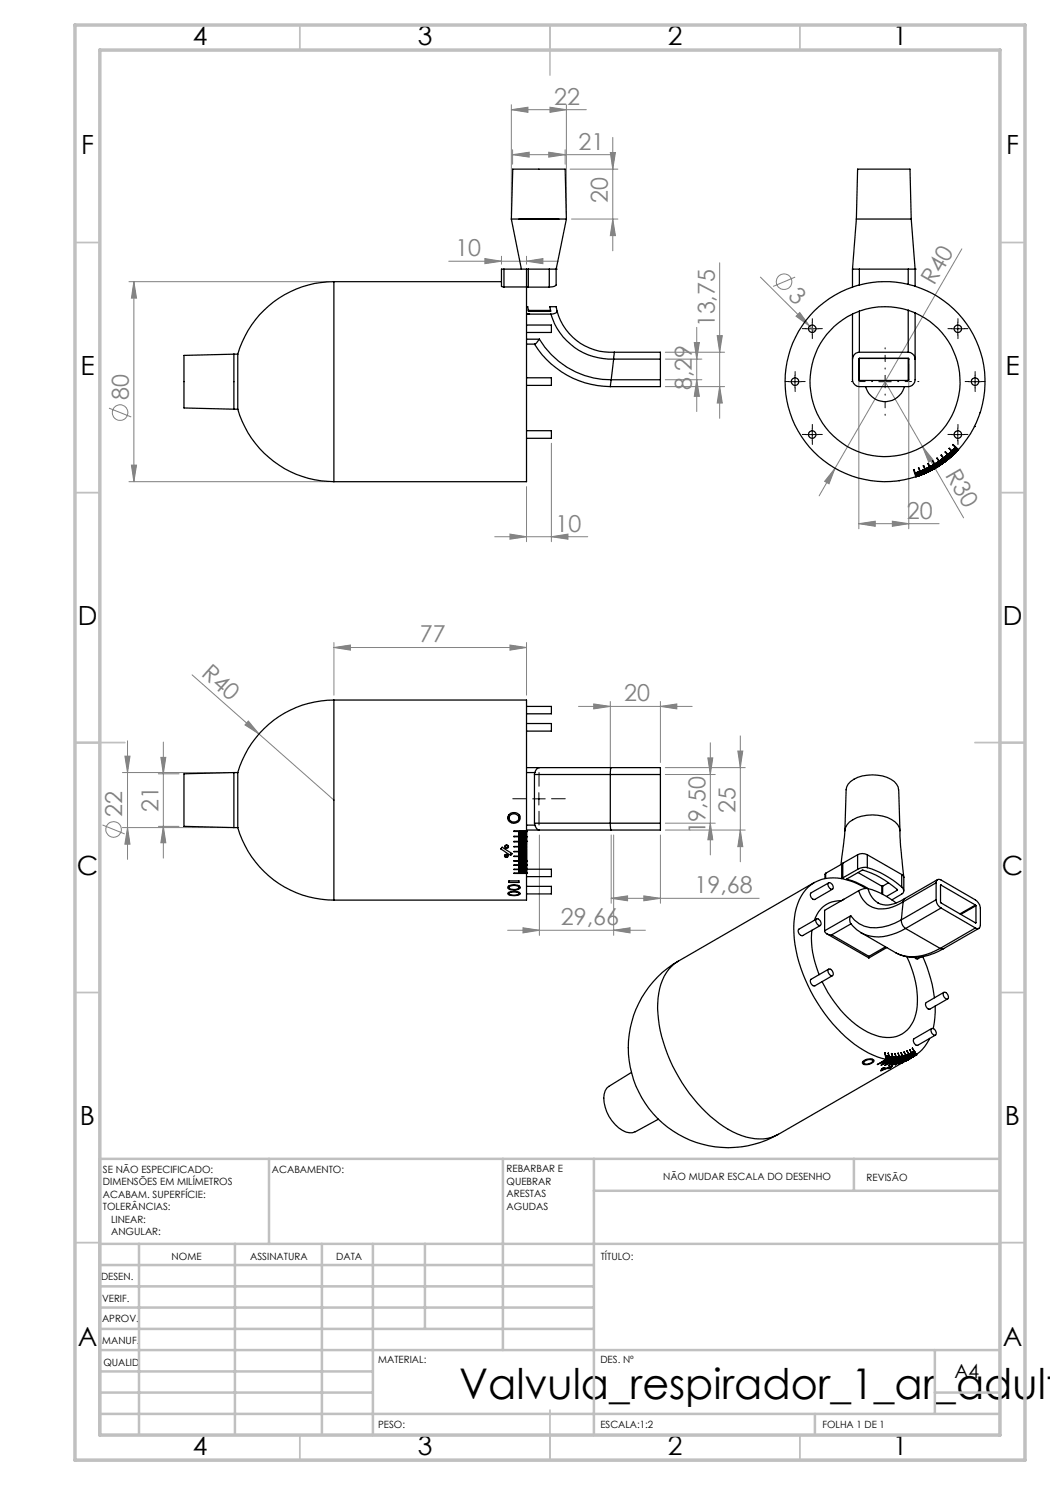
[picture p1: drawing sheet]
<svg xmlns="http://www.w3.org/2000/svg" width="210mm" height="297mm" viewBox="0 0 210 297" stroke-linecap="round" stroke-linejoin="round" font-family="sans-serif">
<g fill="none" stroke="#808080" stroke-width=".2">
<path d="M102.3 21.9l3.3-.5v1.1zM102.3 21v21.8M102.3 21.9h15M102.5 30.9l3.3-.5v1zM102.5 29.9v2.9M102.5 30.9h19.6M109.7 30.4l3.3 .5-3.3 .5zM110 21.4l3.3 .5-3.3 .6zM113 29.9v2.9M113.3 21v21.8M114 33.8h9.6M122.1 30.5h1l-.5 3.3z"/>
<path d="M122.6 27.5v22.7M25.8 56.3h40M26.8 56.3l.5 3.3h-1zM26.8 56.3v40M89.7 52.2h22M97 51.7l3.3 .5-3.3 .5zM100.3 51.3v1.5M105.3 52.2l3.3-.5v1zM105.3 51.3v1.5M114.3 43.8h9.3M122.6 43.8l.5 3.3h-1zM143.9 52.6v31.1"/>
<path d="M152.1 55.4l10.9 10.9M159 55.4l-4.4 1.9M192.4 49.8l-28.6 49.4M133.1 70.4h11.8M133.1 77.3h11.8M133.1 71.8h7.3M133.1 75.9h7.3M138.9 68.5h1l-.6 3.3zM139.3 75.9l.6 3.4h-1zM139.3 65.5v16.8M143.4 67.1h1.1l-.6 3.3zM143.9 77.3l.6 3.3h-1.1z"/>
<path d="M159.2 63.2l.7-.7 2 2.7zM171.8 72.8v33M177 76.3l15.7 27.3M181.8 72.8v33M21.8 81.6l4.4 1.8M25.8 96.3h40M26.3 93h1l-.5 3.3zM105.3 97.3v11M110.3 88.6v19.7M167 93.7l-1.2 3.1-.9-.5zM184.5 89.3l2.1 2.6-.9 .5zM99 107.3h18.5"/>
<path d="M102 106.8l3.3 .5-3.3 .5zM110.3 107.3l3.3-.5v1zM171.8 104.7l3.2-.5v1.1zM171.8 104.7h16M178.5 104.2l3.3 .5-3.3 .6zM38.4 135l28.4 25M66.8 129.5l3.3-.5v1zM66.8 128.5v10.5M66.8 129.5h38.5M102 129l3.3 .5-3.3 .5zM105.3 128.5v10.5M24.5 154.5h21.3"/>
<path d="M25 151.2h1l-.5 3.3zM25.5 148.2v23.7M31.7 154.8h4.1M32.2 151.5h1l-.5 3.3zM32.7 148.4v23.2M49.7 144.2l2.1 2.6-2.8-1.8zM115.7 141.3h22.7M118.7 140.8l3.4 .5-3.4 .5zM122.1 140.3v13.6M132.1 141.3l3.3-.5v1zM132.1 140.3v12.2M133.1 154.9h10"/>
<path d="M133.1 153.5h15.9M141.6 151.6h1l-.5 3.3zM142.1 148.6v22.4M147.6 150.2h1l-.5 3.3zM148.1 147.2v25.2M20.5 165l4.4 1.8M24.5 165.5h21.3M25.5 165.5l.5 3.3h-1zM31.7 165.3h4.1M32.7 165.3l.5 3.3h-1zM107.9 167v20.1M122.2 179.7l3.3-.5v1z"/>
<path d="M122.2 167v13.7M122.2 179.7h29.6M122.7 167v20.1M128.8 179.2l3.3 .5-3.3 .5zM132.1 167v13.7M133.1 164.6h10M133.1 166h15.9M142.1 164.6l.5 3.4h-1zM148.1 166l.5 3.3h-1zM101.5 186.1h27.6M104.6 185.6l3.3 .5-3.3 .5zM122.7 186.1l3.3-.5v1z"/>
<circle cx="156.8" cy="56.3" r="1.55"/>
<circle cx="24" cy="82.5" r="1.55"/>
<circle cx="22.7" cy="165.9" r="1.55"/>
</g>
<path d="M174.5 76.3h-4.2M177 73.8v-4.2M177 78.8v4.3M179.5 76.3h4.3" fill="none" stroke="#000" stroke-width=".2" stroke-dasharray="15.2 1.3 1.3 1.3" stroke-dashoffset="15"/>
<g fill="none" stroke="#000" stroke-width=".2" stroke-dasharray="15.2 1.3 1.3 1.3">
<path d="M157.8 76.3h-.8M159 75.1v-.8M159 77.6v.7M160.3 76.3h.7M161.2 65.7h-.7M162.5 64.5v-.8M162.5 67v.7M163.7 65.7h.8M190.3 65.7h-.7M191.6 64.5v-.8M191.6 67v.7M192.8 65.7h.8"/>
<path d="M193.8 76.3h-.8M195 75.1v-.8M195 77.6v.7M196.3 76.3h.7M161.2 86.9h-.7M162.5 85.6v-.7M162.5 88.1v.8M163.7 86.9h.8M190.3 86.9h-.7M191.6 85.6v-.7M191.6 88.1v.8M192.8 86.9h.8"/>
<path d="M105.3 159.8h-2.7M107.8 157.3v-2.8M110.3 159.8h2.8M107.8 162.3v2.7"/>
</g>
<g fill="none" stroke="#000" stroke-width=".2">
<path d="M157.8 76.3h2.5M159 75.1v2.5M161.2 65.8h2.5M162.5 64.5v2.5M175.8 76.3h2.5M177 75.1v2.5M190.3 65.8h2.5M191.6 64.5v2.5M193.7 76.3h2.6M195 75.1v2.5M161.2 86.9h2.5M162.5 85.7v2.5"/>
<path d="M190.3 86.9h2.5M191.6 85.7v2.5M106.5 159.8h2.5M107.8 158.5v2.5"/>
</g>
<g fill="none" stroke="#c0c0c0" stroke-width=".35">
<path d="M60 5v5M110 5v10M160 5v5M15 48.5h5M200 48.5h5M15 98.5h5M200 98.5h5M15 148.5h10M195 148.5h10M15 198.5h5M200 198.5h5M15 248.5h5"/>
<path d="M200 248.5h5M60 287v5M110 282v10M160 287v5"/>
</g>
<g fill="none" stroke="#c0c0c0" stroke-width=".5">
<path d="M53.8 231.8v17M100.6 231.8v38.2M118.8 231.8v55.2M118.8 238.2h81.2M170.8 231.8v6.4M200 231.8h-180v55.2M20 248.8h180M20 257.3h98.8M20 253h98.8M27.8 248.8v38.2M47 248.8v38.2M64.4 248.8v38.2"/>
<path d="M74.6 248.8v38.2M85 248.8v17M20 265.8h98.8M20 261.5h98.8M20 278.5h54.6M20 274.3h54.6M20 270h180M187 278.5h13M187 270v12.8M20 282.8h180M163 282.8v4.2"/>
</g>
<path d="M15 5h190v287h-190zM20 10h180v277h-180z" fill="none" stroke="#c0c0c0" stroke-width=".7"/>
<g fill="#808080">
<path d="M159.2 63.2l.7-.7 2 2.7z"/>
<path d="M49.7 144.2l2.1 2.6-2.8-1.8z"/>
<path d="M167 93.7l-1.2 3.1-.9-.5z"/>
<path d="M184.5 89.3l2.1 2.6-.9 .5z"/>
<path d="M102 129l3.3 .5-3.3 .5zM66.8 129.5l3.3-.5v1z"/>
<path d="M97 51.7l3.3 .5-3.3 .5zM105.3 52.2l3.3-.5v1zM102 106.8l3.3 .5-3.3 .5zM110.3 107.3l3.3-.5v1zM171.8 104.7l3.2-.5v1.1zM178.5 104.2l3.3 .5-3.3 .6zM118.7 140.8l3.4 .5-3.4 .5zM132.1 141.3l3.3-.5v1zM104.6 185.6l3.3 .5-3.3 .5zM122.7 186.1l3.3-.5v1zM122.2 179.7l3.3-.5v1zM128.8 179.2l3.3 .5-3.3 .5z"/>
<path d="M102.3 21.9l3.3-.5v1.1zM110 21.4l3.3 .5-3.3 .6z"/>
<path d="M102.5 30.9l3.3-.5v1zM109.7 30.4l3.3 .5-3.3 .5z"/>
<path d="M26.3 93h1l-.5 3.3zM26.8 56.3l.5 3.3h-1zM122.6 43.8l.5 3.3h-1zM122.1 30.5h1l-.5 3.3zM32.7 165.3l.5 3.3h-1zM32.2 151.5h1l-.5 3.3zM25.5 165.5l.5 3.3h-1zM25 151.2h1l-.5 3.3z"/>
<path d="M143.4 67.1h1.1l-.6 3.3zM143.9 77.3l.6 3.3h-1.1zM138.9 68.5h1l-.6 3.3zM139.3 75.9l.6 3.4h-1zM141.6 151.6h1l-.5 3.3zM142.1 164.6l.5 3.4h-1zM147.6 150.2h1l-.5 3.3zM148.1 166l.5 3.3h-1z"/>
</g>
<g fill="none" stroke="#000" stroke-width=".25">
<path d="M66.8 56.3a20 20 0 0 0-19.2 14.5M66.8 56.3v40M66.8 56.3h33.5M100.8 53.8h-.5v3.5l.5 .1M100.8 57.4h4.5M100.8 53.8h9.1M100.8 53.8v3.6M102.3 43.8l.3-10h10.4l.3 10M103.8 43.8h8M104.3 53.8l-2-10h11l-2.1 10M105.3 57.4v38.9h-38.5M105.3 53.8v3.6"/>
<path d="M105.3 57.4h.4M105.7 53.8v3.6M105.7 57.4h4.2M109.9 53.8h1.3M109.9 53.8v3.6M111.2 53.8h.1M111.2 53.8v3.2l-.3 .3-1 .1M170.5 53.8h.1M170.5 53.8l.8-10h10.9l.8 10M170.5 53.8h1.4M170.5 57.4a20 20 0 0 0-12.5 25.3 20 20 0 0 0 25.2 12.7M170.5 53.8v3.6"/>
<path d="M171.3 43.8l.2-10h10.5l.2 10M171.9 57l-1.4 .4M171.9 53.8h9.7M171.9 53.8v3.2M181.6 53.8h1.4M181.6 56.9a20.2 20.2 0 0 0-9.7 .1M181.6 56.9l1.4 .4M181.6 53.8v3.1M183 53.8h.1M183 57.3a20 20 0 0 1 8.7 32.6M183 53.8v3.5M46.8 70.8v11"/>
<path d="M46.8 70.8h.8M46.8 70.8l-10 .3v10.5l10 .2M47.6 70.8v11M105.3 75.6h5v1.5h-5M105.3 65h5v1.5h-5M105.3 61.3h.3l.1 1h.1M105.3 62.8h4.9M105.3 67.8h2.6M105.6 62.8h.3M105.6 62.8h.1M105.7 62.1h.1M105.8 62.3h4.2"/>
<path d="M105.8 62.1h4.2M105.8 62.1v.2M106.9 68.8a18 18 0 0 0 15.2 8.5M107.9 67.8a16.6 16.6 0 0 0 14.3 8.1M107.9 67.8l-.9 1h-1.7M110 62.1v.2M110.1 62.1h-.1M110.2 62.8a12.5 12.5 0 0 0 12.5 9M111.4 62.2l-.2-.9h-1.2l.1 .9-.1 .1M111.4 62.2l-.2 .4-1 .2M111.4 62.2a11.2 11.2 0 0 0 11.5 8.2M122.2 75.9l-.1 1.4"/>
<path d="M122.2 75.9h9.9M122.7 71.8h9.4M122.7 71.8l-.5 4.1M122.9 70.4l-.2 1.4M122.9 70.4h9.2v1.4M132.1 75.9v1.4h-10M132.1 71.8v4.1M170.5 71.8v4.1a1.42 1.42 0 0 0 1.4 1.4h9.7a1.37 1.37 0 0 0 1.4-1.4v-4.1M170.5 62.8v9M171.8 71.8v4.2l.1 .1M171.9 71.7l-.1 .1M171.9 70.4a1.37 1.37 0 0 0-1.4 1.4"/>
<path d="M171.9 62.2l-1.4 .6M171.9 62.2v8.2M171.9 71.7v4.4M171.9 70.4h9.7M171.9 71.7h9.7M171.9 76.1h9.7M173.1 77.3a4 4 0 0 0 3.9 3 4 4 0 0 0 3.9-3M181.6 71.7l.2 .1M181.6 70.4a1.43 1.43 0 0 1 1.4 1.4M181.6 62.1l1.4 .5M181.6 62.1a15.5 15.5 0 0 0-9.7 .1M181.6 62.1v8.3"/>
<path d="M181.6 71.7v4.4M181.8 71.8v4.2l-.2 .1M183 62.6v9.2M183 62.6a15 15 0 0 1 6 22.8 15 15 0 0 1-23.6 .4 15 15 0 0 1 5.1-23M46.8 81.8h.8M47.6 81.8a20.1 20.1 0 0 0 19.2 14.5M105.3 86.1h5v1.6h-5M179.8 96.1h.1M183.1 94.6l.2 .7M183.1 94.6h.1M183.2 94.6h.1M183.2 94.6l.2 .7"/>
<path d="M183.3 95.3h.1M183.3 95.3l-.1 .1M183.3 95.3l-.5-1.4h-.1l.5 1.5M183.4 94.5h.1M183.4 94.5l.2 .7M183.4 95.3h.1M183.4 94.5l.2-.1 .2 .7M183.4 94.5l.3 .7M183.5 95.2l-.1 .1M183.5 95.2h.1M183.5 95.2l-.3-.7 .4 .7M183.6 95.2h.1"/>
<path d="M183.6 94.4h.1M183.6 94.4l.3 .7M183.7 95.2h-.1M183.7 95.2h.1M183.8 94.4l.2 .7M183.8 95.1l-.1 .1M183.8 95.1h.1M183.8 94.3l.3 .7M183.8 95.1l-.3-.7 .2 .8M183.8 94.3h.1M183.8 94.3l-.1 .1 .2 .7M183.9 95.1h-.1"/>
<path d="M183.9 95.1h.1M183.9 94.3h.1M183.9 94.3l.3 .7M184 95.1h-.1M184.1 94.2h.1M184.1 95l-.1 .1M184.1 95h.1M184.1 94.2h.1l.3 .7M184.1 94.2l.3 .7M184.2 95h-.1M184.2 95h.1M184.2 94.2l.2 .7"/>
<path d="M184.3 94.2h.1M184.3 94.2l.3 .6M184.3 94.2l.2 .7M184.3 94.9h.1M184.3 94.9l-.1 .1M184.3 94.9l-.5-1.3 .4 1.4M184.4 94.1h.1M184.4 94.9h.1M184.4 94.1l.2 .7M184.4 94.1l.3 .7M184.5 94.1h.1M184.5 94.1l.3 .7"/>
<path d="M184.5 94.1h-.1M184.5 94.9h.1M184.5 94.9h-.1M184.5 94h.1M184.5 94l.3 .8M184.6 94.8h.1M184.6 94.8l-.1 .1M184.6 94l.3 .7M184.7 94.8h.1M184.7 94.8h-.1M184.7 94l.2 .7M184.7 94l.3 .7"/>
<path d="M184.7 94l.4 .6M184.7 94l.3 .6M184.8 94.8h.1M184.8 94.8h-.1M184.9 94.7l-.1 .1M184.9 93.9h.1M184.9 94.7h.1M184.9 93.9l.3 .6M184.9 93.9l.3 .7M185 94.6v.1M185 94.6h.1M185.1 93.8h.1"/>
<path d="M185.1 94.6h.1M185.1 93.8l.3 .7M185.1 94.6l-.3-.7 .3 .7M185.2 93.8h.1M185.2 93.8l.1-.1 .3 .7M185.2 93.8l.3 .6M185.2 94.6h-.1M185.2 94.5h.1M185.2 94.5v.1M185.2 93.7l.4 .7M185.3 94.5h.1M185.3 94.5l-.6-1.4-.1 .1 .7 1.3"/>
<path d="M185.4 93.7l.3 .6M185.4 93.7l.3 .7M185.4 94.5h.1M185.4 93.7l.4 .6M185.5 93.6h.1M185.5 93.6l.3 .7M185.5 93.6l-.1 .1M185.5 94.4l-.1 .1M185.5 93.6l.4 .7M185.6 94.4h-.1M185.6 94.4h.1M185.7 94.3h.1"/>
<path d="M185.7 94.3v.1M185.7 93.5h.1M185.7 93.5l.3 .7M185.7 93.5l.4 .7M185.8 93.5l.3 .6M185.8 93.4h.1M185.8 94.3h.1M185.8 93.4v.1M185.8 93.4l.4 .7M185.9 93.4h.1M185.9 94.3h-.1M185.9 93.4l.3 .7"/>
<path d="M185.9 93.4l.4 .6M185.9 94.2v.1M186 94.2h.1M186 94.2h-.1M186 94.2l-.4-.7 .3 .7M186.1 94.2h-.1M186.1 94.1v.1M186.1 94.1h.1M186.1 93.3l.4 .6M186.2 93.3h.1M186.2 93.3l.3 .6M186.2 93.2l.4 .7"/>
<path d="M186.2 94.1h.1M186.3 94h.1M186.3 94l-.1 .1M186.3 93.2l.3 .7M186.3 93.2l.4 .6M186.3 93.2h.1M186.3 93.2l-.2 .1M186.4 94h-.1M186.4 93.1l.4 .7M186.4 94l-.7-1.3h-.1l.7 1.3M186.4 94h.1M186.4 94l-.3-.7 .3 .7"/>
<path d="M186.5 93.1h.1M186.5 93.9l-.1 .1M186.5 93.1l.4 .6M186.5 93.1l.3 .6M186.5 93.9h.1M186.6 93h.1M186.6 93l.3 .7M186.6 93l.4 .7M186.6 93.9h.1M186.7 93h.1M186.7 93.8l-.1 .1M186.7 93.8h.1"/>
<path d="M186.7 93l.4 .6M186.7 93l.3 .7M186.8 92.9h.1M186.8 93.8h-.1M186.8 92.9l.3 .7M186.8 93.8h.1M186.8 93.7v.1M186.8 93.7h.1M186.9 92.9l.3 .7M186.9 93.7h.1M187 93.7h.1M187 93.7h-.1"/>
<path d="M187 92.8h.1M187 92.8l.4 .6M187.1 92.7h.1M187.1 93.6h.1M187.1 93.6l-.1 .1M187.1 92.7l.4 .7M187.1 92.7l.4 .6M187.2 92.7h.1M187.2 92.7l.4 .6M187.2 92.7h-.1M187.2 92.6l.4 .7M187.3 93.5l-.1 .1"/>
<path d="M187.3 93.5h.1M187.3 92.6l.4 .6M187.3 92.6h-.1M187.4 93.4h.1M187.4 93.4l-.1 .1M187.4 92.6l.3 .6M187.4 93.4l-.8-1.2h-.1l.8 1.3M187.4 92.5l.4 .7M187.5 93.4h.1M187.4 92.5l.5 .6M187.4 92.5l-.1 .1M187.5 92.5l.4 .6"/>
<path d="M187.5 93.3v.1M187.6 92.4h.1M187.6 92.4l.4 .6M187.6 92.4l.4 .7M187.6 93.3h-.1M187.6 93.3h.1M187.7 92.4h.1M187.7 93.2h.1M187.7 93.2l-.1 .1M187.7 92.4l.4 .6M187.8 93.2h-.1M187.9 93.1l-.1 .1"/>
<path d="M187.9 93.1h.1M187.9 92.2l.4 .6M187.9 92.2h.1M188 92.1h.1M188 93.1h-.1M188 92.1l.5 .6M188 92.1l.4 .7M188 93v.1M188.1 93h-.1M188.1 93h.1M188.1 92h.1M188.1 92l.5 .6"/>
<path d="M188.2 92.9h.1M188.2 92.9l-.1 .1M188.2 92.9l-.5-.6 .4 .7M188.2 92h.1M188.2 92l.5 .6M188.3 92.8h.1M188.3 92.8l-.1 .1M188.3 92.8l-.9-1.2 .8 1.3M188.4 91.9h.1M188.4 91.9l.4 .5M188.4 91.9l.4 .6M188.4 92.8h-.1"/>
<path d="M188.5 92.7l-.1 .1M188.5 91.8l.4 .6M188.5 91.8h.1M188.5 92.7h.1M188.5 92.7l-.4-.6 .4 .6M188.6 91.7h.1M188.6 92.6l-.1 .1M188.6 92.6h.1M188.6 91.7l.4 .7M188.6 91.7l.4 .6M188.7 92.6h-.1M188.7 92.6h.1"/>
<path d="M188.7 92.5v.1M188.8 92.5h-.1M188.8 91.6l.5 .5M188.8 92.5l-.5-.6 .4 .6M188.8 92.5h.1M188.8 92.4h.1M188.8 92.4v.1M188.9 91.5l.4 .6M188.9 91.4h.1M188.9 91.4l.5 .6M188.9 92.4h.1M189 92.4h-.1"/>
<path d="M189 92.3v.1M189 91.4l.5 .6zM189.1 92.3h-.1M189.1 92.2h.1M189.1 92.2v.1M189.1 91.3h.1M189.1 91.3l.4 .6M189.1 92.2l-.5-.5 .5 .6M189.1 91.3l.5 .6M189.2 91.3h.1M189.2 91.3l.5 .5M189.2 91.3l.4 .6"/>
<path d="M189.2 91.2h.1M189.2 92.2h-.1M189.2 91.2l.5 .6M189.2 92.2l-.9-1.2 .8 1.2M189.3 92.1l-.1 .1M189.3 91.2l.5 .6M189.3 92.1h.1M189.3 91.1h.1M189.3 91.1l.5 .6M189.4 91.1l.5 .5M189.4 91h.1M189.4 92l-.1 .1"/>
<path d="M189.4 91l.5 .6M189.4 91l-.1 .2 .5 .5M189.4 92h.1M189.5 92h-.1M189.5 92h.1M189.5 91h.1M189.5 91l.4 .6M189.5 91.9h.1M189.6 90.9h.1M189.6 91.9h.1M189.6 90.9l.5 .5M189.7 91.8l-.1 .1"/>
<path d="M189.7 90.8h.1M189.7 90.8l.5 .6M189.7 91.8h.1M189.8 91.8h-.1M189.8 90.7l.5 .6M189.8 90.7v.1M189.8 90.8l.5 .5M189.8 91.7v.1M189.8 91.7h.1M189.8 90.7h.1M189.9 91.6l-.1 .1M189.9 90.7l.5 .5"/>
<path d="M189.9 90.6h.1M189.9 91.6h.1M189.9 90.6l.5 .6M190 91.5l-.1 .1M190.1 91.5h-.1M190.1 91.5l-1-1.2 .9 1.2M190.1 91.4v.1M190.1 91.4h.1M190.1 90.4l.6 .5M190.1 90.4h.1M190.1 90.4l.5 .6M190.2 90.3l.5 .6"/>
<path d="M190.2 90.3h.1M190.2 91.4h.1M190.3 91.3l-.1 .1M190.3 90.3h.1M190.3 91.3h.1M190.3 90.3l.5 .5M190.4 91.2l-.1 .1M190.4 91.2h.1M190.4 90.1h.1M190.4 90.1l.6 .6M190.5 91.1l-.1 .1M190.5 90.1l.5 .5"/>
<path d="M190.5 90.1h.1M190.5 91.1h.1M190.5 91.1l-.5-.6 .5 .6M190.5 90l.6 .6M190.6 90h.1M190.6 91l-.1 .1M190.6 90l.5 .5M190.6 91h.1M190.6 91l-.5-.6 .5 .6M190.6 89.9h.1M190.6 89.9l.6 .5M190.7 90.9l-.1 .1"/>
<path d="M190.7 89.9l.5 .5M190.7 89.8h.1M190.7 90.9h.1M190.7 89.8l.5 .6M190.7 89.8l.6 .5M190.8 89.8h.1M190.8 90.8l-.1 .1M190.8 89.8l.5 .5M190.8 90.8h.1M190.8 89.7l.5 .6M190.9 89.7h.1M190.9 90.8h-.1"/>
<path d="M190.9 89.7l.5 .5M190.9 89.7l-.5 .5M190.9 89.6h.1M190.9 90.7h.1M190.9 90.7v.1M190.9 90.7l-1.1-1 1.1 1.1M190.9 89.6l.6 .5M191 90.7h-.1M191 90.6v.1M191 90.6h.1M191 89.5h.1M191 89.5l.6 .5"/>
<path d="M191.1 90.6h-.1M191.1 89.5l.5 .5M191.1 90.5v.1M191.1 90.5h.1M191.2 90.4l-.1 .1M191.2 90.4h.1M191.3 90.3l-.1 .1M191.3 90.3h.1M191.4 90.2l-.1 .1M191.4 90.2h.1M191.5 90.1l-.1 .1M191.5 90.1h.1"/>
<path d="M191.5 90.1l-.5-.5 .5 .5M191.6 90l-.1 .1M191.6 90h.1M191.7 89.9l-.1 .1M191.7 89.9l-1.2-.9 1.1 1M194.9 85.3h.1M196 82.5h.1M46.8 154.5v11M46.8 154.5h.8M46.8 154.5l-10 .3v10.5l10 .2M47.6 154.5v11M66.8 140a20 20 0 0 0-19.2 14.5"/>
<path d="M66.8 140h38.5v26.2M66.8 140v40M105.3 144.7h5v1.5h-5M105.3 141.3h5v1.5h-5M105.3 154.5h1.7M105.3 153.5h2.6M106.9 154.9h15.2M106.9 154.9v9.7M107 154.5l-.1 .4M107.9 153.5l-.6 .4-.3 .6M107.9 153.5h14.3M122.1 154.9h10"/>
<path d="M122.1 154.9v9.7M122.2 153.5l-.1 1.4M122.2 153.5h9.9v1.4M132.1 154.9v9.7M179.7 157.9a2.95 2.95 0 0 0-2.3-2.4 8.1 8.1 0 0 0-7.3 .8l-.5 .5-.4 1.1-.3 8.7-.7 6.3M179.7 157.9l.3 8.2M46.8 165.5h.8M47.6 165.5a20 20 0 0 0 19.2 14.5M100.4 169.4l2 1.3-.3 .4-.6-.4-1.3-.9zM101 171v.2M101.1 169.1v.2M101.5 178.7a2.13 2.13 0 0 1 2.5 0 2.1 2.1 0 0 1-2.4 .1z"/>
<path d="M101.5 171v.2M101.6 169.1v.2M101.6 177.3a1.76 1.76 0 0 1 2.4 .2 1.81 1.81 0 0 1-2.4 .1zM101.6 163.2l.2 .2M101.8 176.2h2v.3h-2zM101.8 163a1.2 1.2 0 0 1 1.5-.4 1.2 1.2 0 0 1 .6 1.5 1.23 1.23 0 0 1-1.5 .5 1.23 1.23 0 0 1-.8-1.3zM101.8 162.9v.7M101.8 177.2v.3M101.8 178.5v.2M101.8 177.4a1.39 1.39 0 0 1 2 .1 1.44 1.44 0 0 1-2 0zM102 178.5l.7-.1a.94 .94 0 0 1 1.1 .4 1.88 1.88 0 0 1-2-.1zM102 163.1a1 1 0 0 1 1.1-.3 1 1 0 0 1 .7 1 .99 .99 0 0 1-1.2 .6 .99 .99 0 0 1-.8-1.1z"/>
<path d="M102.1 170.6v.5M103.8 166.3l1.5 .1h-1.5h1.5M103.8 166.8h.1M103.8 167h.1M103.8 167.1h1.5M103.8 167.2h.1M103.8 167.4h1.5l-1.5 .1h1.5M103.8 167.9v.1M103.8 168l1.5 .1M103.8 168.1v.1M103.8 168.4l1.5 .1M103.8 168.5h.1"/>
<path d="M103.8 168.6h.1M103.8 168.8h1.5M103.8 169.1v.1M103.8 169.2l1.5 .1-2.5 .1h2.5M103.8 169.6h.1M103.8 169.7h.1M103.8 170v.1M103.8 170.2l1.5 .1-2.5 .1h2.5M103.8 170.4h.1M103.8 170.6v.1M103.8 170.8h1.5M103.8 171h.1"/>
<path d="M103.8 171.2h1.5h-2.5l2.5 .1-1.5 .1M103.8 171.4h1.5l-1.5 .1 1.5 .1M103.8 171.6h.1M103.8 171.8v.1M103.8 172.1h.1M103.8 172.3v.1M103.8 172.5h1.5h-1.5l1.5 .1-1.5 .1M103.8 172.7l1.5 .1M103.8 172.8h.1M103.8 173h.1M103.8 173.2h1.5l-1.5 .1h1.5M103.8 173.4l1.5 .1h-1.5"/>
<path d="M103.8 173.6h1.5M103.8 173.6v.1M103.8 174l1.5 .1h-1.5M103.8 174.2h1.5M103.8 174.2v.1M103.8 174.4h1.5l-1.5 .1M103.8 174.5l1.5 .1M103.8 174.6h.1M103.8 173.8h1.5M103.8 162.9v.7M103.8 172.2l1.5 .1M103.8 177.2v.3"/>
<path d="M103.8 178.5v.2M103.8 166.8h1.5M103.8 166.9h1.5M103.8 167h1.5M103.8 167.2h1.5M103.8 167.9h1.5M103.8 168h1.5M103.8 168.1h1.5M103.8 168.5h1.5M103.8 168.6h1.5M103.8 168.7h1.5M103.8 169.1h1.5"/>
<path d="M103.8 169.2h1.5M103.8 169.6h1.5M103.8 169.7h1.5M103.8 170h1.5M103.8 170.2h1.5M103.8 170.4h1.5M103.8 170.6h1.5M103.8 171h1.5M103.8 171.1h1.5M103.8 171.4h1.5M103.8 171.6h1.5M103.8 171.8h1.5"/>
<path d="M103.8 172.3h1.5M103.8 172.4h1.5M103.8 172.7h1.5M103.8 172.8h1.5M103.8 172.9h1.5M103.8 173.1h1.5M103.8 173.4h1.5M103.8 173.5h1.5M103.8 173.7h1.5M103.8 174h1.5M103.8 174.1h1.5M103.8 174.3h1.5"/>
<path d="M103.8 174.5h1.5M104 163.2l-.2 .2M105.3 166.2h-2.5v.1h2.5M105.3 166.5h-1.5h1.5l-1.5 .1h1.5l-1.5 .2h1.5M105.3 166.9h-1.5M105.3 167.2h-2.5v.2h2.5M105.3 167.6h-1.5h1.5h-1.5l1.5 .1-1.5 .1h1.5M105.3 167.8l-1.5 .1M105.3 168.2l-1.5 .1M105.3 168.3h-2.5v.1h2.5M105.3 168.6l-1.5 .1M105.3 168.9h-1.5h1.5l-1.5 .1h1.5"/>
<path d="M105.3 169l-1.5 .1M105.3 169.5h-1.5l1.5 .1M105.3 169.7l-1.5 .1h1.5l-1.5 .1h1.5l-1.5 .1h1.5M105.3 170.1l-1.5 .1M105.3 170.4l-1.5 .1h1.5M105.3 170.6h-1.5h1.5M105.3 170.7l-1.5 .1M105.3 170.9h-1.5l1.5 .1M105.3 171l-1.5 .1M105.3 171.6l-1.5 .1h1.5l-1.5 .1h1.5M105.3 171.9h-1.5h1.5l-1.5 .1 1.5 .1h-1.5M105.3 172.2h-2.5h2.5"/>
<path d="M105.3 172.4h-1.5M105.3 172.8l-1.5 .1M105.3 173h-2.5l2.5 .1h-1.5M105.3 173.4h-1.5M105.3 173.7h-1.5M105.3 173.9l-2.5-.1h7.5v1.5h-5M105.3 174h-1.5M105.3 174.3h-1.5M105.3 174.6h-2.5l2.5 .1M105.3 174.6h.1M105.3 174.5h.1M105.3 174.3v.1"/>
<path d="M105.3 174.1v.1M105.3 174h.1M105.3 173.7v.1M105.3 173.5v.1M105.3 173.4h.1M105.3 173.3v.1M105.3 173.1v.1M105.3 173h.1M105.3 172.9v.1M105.3 172.7h.1M105.3 172.4v.1M105.3 172.3h.1"/>
<path d="M105.3 172.2h.1M105.3 171.4h.1M105.3 171.1v.1M105.3 170.8v.1M105.3 170.8h.1M105.3 170.7h.1M105.3 170.5v.1M105.3 170.2h.1M105.3 169.6v.1M105.3 169.4v.1M105.3 169.2h.1M105.3 169.1h.1"/>
<path d="M105.3 169h.1M105.3 168.8v.1M105.3 168.7v.1M105.3 168.5v.1M105.3 168.3h.1M105.3 168.1h.1M105.3 168h.1M105.3 167.9h.1M105.3 167.8h.1M105.3 167.5v.1M105.3 167.4h.1M105.3 167.1v.1"/>
<path d="M105.3 167v.1M105.3 166.9v.1M105.3 166.8v.1M105.3 166.4v.1M105.3 166.3h.1M105.3 174.7v5.3h-38.5M105.3 177.3h5v1.5h-5M105.3 166.2v.2M105.3 166.5v.3M105.3 166.9v.2M105.3 167.2v.3M105.3 167.6v.2"/>
<path d="M105.3 167.8v.3M105.3 168.1v.4M105.3 168.6v.2M105.3 168.9v.1M105.3 169v.4M105.3 169.5v.1M105.3 169.7v.8M105.3 170.6v.1M105.3 170.7v.1M105.3 170.9v1.4M105.3 172.3v1M105.3 173.4v1.3"/>
<path d="M105.3 166h2.6M105.3 165h1.7M106.9 164.6h15.2M106.9 164.6l.1 .4M107 165l.1 .3a.92 .92 0 0 0 .8 .7M107.9 166h14.3M122.1 164.6l.1 1.4M122.1 164.6h10M132.1 164.6v1.4h-9.9M162.9 176.5l-27.2 15.7M165.1 174.7l-.1 .2v.8M165.1 174.7v1"/>
<path d="M165.7 176.6a.78 .78 0 0 1 .8 .4 .78 .78 0 0 1 0 .9 .96 .96 0 0 1-.8-1.3zM165.8 176.6l-3.6 2a.86 .86 0 0 0 .8 1.3l3.5-2.1M168.3 175.7a7.5 7.5 0 0 0-9.1 5.9 23.4 23.4 0 0 0 2.4 15.5 29.7 29.7 0 0 0 12 13.5l1.9 .8 1.7 .5M168.3 175.7a14.7 14.7 0 0 1 4.9 2M168.3 172.8v2.9M168.3 172.8l-3.2 1.9M168.6 175.6l-.3 .1M168.6 172.6v3M168.6 172.6l-.3 .2M168.7 179.9l-.2 .1M169 166.2a2.74 2.74 0 0 1 1.6-2.3 8.2 8.2 0 0 1 8.4 .5 2.83 2.83 0 0 1 1 2.9l.8 8.1M169.4 175.8l3-1.7a15.2 15.2 0 0 1 7.1 3.8"/>
<path d="M169.4 175.8v.1M169.4 175.9l1.8 .5 2.4 1.3M171.5 171a2.03 2.03 0 0 1 2 0M171.5 171v2.9M171.5 173.9l-2.9 1.7M171.5 171l-2.9 1.6M171.6 174.5l4.8 2.7M171.7 178.1a4.8 4.8 0 0 0 6.7 3.3l2.2-1M171.7 178.1l-3 1.8M173.5 173.5a2.64 2.64 0 0 0-2 .4M173.5 173.5a18.6 18.6 0 0 1 6.8 3.9M173.5 171v2.5"/>
<path d="M173.5 171l6.8 3.9M173.6 177.7a3.9 3.9 0 0 0 5.8 2.8l1.5-.8M173.6 177.7h-.8l-1.1 .4M173.6 177.7l2.5 .9 3.1 2M176.4 177.2h.1M176.4 177.2v1.5M176.5 177.2v1.7M177.7 176.6l-1.2 .6M179.5 177.9v.1M179.5 178l-2.2 1.3M180.3 177.4a.82 .82 0 0 1 0 1.4l-1.9 1.2M180.3 174.9l.5 .6"/>
<path d="M180.3 174.9v2.5M180.8 175.5v2.7M181 179.7l-.3 .2-.1 .5M187.2 179.9a2.01 2.01 0 0 0 1 1.7M187.2 176.6l.1-.4a.56 .56 0 0 1 .9-.2l6.9 4a2.3 2.3 0 0 1 1 1.6l-.1 3.8a.56 .56 0 0 1-.9 .2M187.2 176.6v3.3M187.2 179.9l-6.9 4.1M187.2 176.6l-6.6 3.8M187.5 175.9l-6.5 3.8M188.1 177.1v3.4l7 4.1M188.2 177l-.1 .1M188.2 177l6.9 4"/>
<path d="M135.7 192.2a20 20 0 0 0-7.3 27.4 20 20 0 0 0 27.3 7.3M135.7 192.2a8.9 8.9 0 0 0-4.1 7.4 27.7 27.7 0 0 0 4.8 17 27.1 27.1 0 0 0 11.1 10.2 9.2 9.2 0 0 0 8.2 .1M162.4 186.1a18.1 18.1 0 0 0 1.4 8.8M163.2 183.9a.78 .78 0 0 1 .9 .3 .78 .78 0 0 1-.1 .9 .96 .96 0 0 1-.8-1.2zM163.3 183.8l-3.5 2a.84 .84 0 0 0 .7 1.3l3.6-2M164.9 186.2a1.2 1.2 0 0 0 1.4 .8M165.3 186.8l8.5 4.8M165.7 193.9a.78 .78 0 0 1 .8 .3 .78 .78 0 0 1 0 1 .96 .96 0 0 1-.8-1.3zM165.8 193.8l-3.6 2.1a.88 .88 0 0 0 .8 1.3l3.5-2.1M166.3 187l7.5 4.3M168.3 180.1a5.4 5.4 0 0 0-5.4 3.9M168.3 180.1l-3.4 2v4.1"/>
<path d="M168.5 180h.1M168.5 180l-.2 .1M170.1 183.2l-.1 .2a1.66 1.66 0 0 0 .2 1.4M170.1 183.2a5.9 5.9 0 0 0 6.4 2.2l1.3-.3 2.5-1.1M170.1 183.2l-5.2 3M170.2 184.7l1.1 1.2 .9 .6M170.2 184.8l.1 .1M170.2 184.8l-3.9 2.2M172.2 186.5h.1M172.2 186.5l6.9 4a8 8 0 0 0 7.1 .1l1.8-.9M173.8 191.3v.3M177.1 189.4l-3.3 1.9"/>
<path d="M177.4 189.5l-3.6 2.1M180.3 184a2.02 2.02 0 0 0 .8 1.7M180.6 180.4l-.3 3.6M181.1 185.7a9.2 9.2 0 0 1-8.3 1.1l-.6-.3M181.1 185.7l6.9 4M181.4 191.3a17.3 17.3 0 0 1 1.6 12.2 5.7 5.7 0 0 1-8 3.5 18.5 18.5 0 0 1-8.8-7.6l-1.8-3.1M184.3 191.4l-.8 .4-.6-.3M184.5 191.3a29.4 29.4 0 0 1 2.4 8.3M188 189.7h.7M188.2 181.6l6.9 4M188.2 181.6l-7.1 4.1M188.7 198.5a.81 .81 0 0 1 .8 .4 .81 .81 0 0 1 0 .9 .96 .96 0 0 1-.8-1.3z"/>
<path d="M188.7 189.7a9.9 9.9 0 0 1-9.1 1.1M188.8 198.5l-3.6 2a.88 .88 0 0 0 .8 1.3l3.5-2M195.1 181l.1 .1M195.1 185.6l-7.1 4.1M195.1 181l-3.1 1.8M195.2 184.5l-.1 .1M195.2 181.1v3.4M195.2 181.1l-3 1.8M195.8 185.7l-7.1 4M126.3 214.5l-4.5 2.8a3.6 3.6 0 0 0-.8 4.1 7.7 7.7 0 0 0 4.2 5l1.3 .2 5.2-2.8M172.6 212.3l.2 .3M172.7 212.2a1.43 1.43 0 0 1 2.1 0 1.85 1.85 0 0 1-2.2 .6l-.1-.4z"/>
<path d="M172.8 212.3l.2-.1a1.35 1.35 0 0 1 1.6-.1 1.29 1.29 0 0 1-1.8 .5zM174.4 211.8l.2 .3M175.5 212.9h.1M176.1 214.1l2.4-1-.8 .5-1.5 .6zM176.3 212.5h.1M176.3 213h.1M176.3 213.8l.7-.2-.5 .3zM176.4 212.5h.1M176.4 213.7v.1M176.4 213.7l.5-.1zM176.5 212.5h.1M176.6 212.5h.1"/>
<path d="M176.7 212.5v.1M176.8 212.6h.1M176.9 212.6h.1M176.9 213.5v.1M177 213v.1M177.1 212.6h.1M177.2 211.2h.1M177.2 211.2l.1 .7M177.2 211.2l.2 .7M177.2 211.9l-1.7 1M177.2 212.7h.1M177.2 211.9l-.3-1.4 .4 1.4"/>
<path d="M177.2 211.2h.2M177.2 212.6l.1 .1M177.3 211.2l.1 .7M177.3 211.2h.1M177.3 211.9h.1M177.3 211.3l.2 .6M177.3 211.2l.2 .7M177.3 211.9l-1.8 1M177.3 212.7h.1M177.3 211.9l-1 .6M177.4 211.2h.1M177.4 211.2l.1 .7"/>
<path d="M177.4 211.9h.1M177.4 212.7h.1M177.4 211.9l-1.1 .6M177.4 211.2l.2 .7M177.4 211.3h.1M177.4 211.9l-1 .6M177.4 211.3l.3 .6M177.4 211.3l.2 .6M177.5 211.9l-1 .6M177.5 212.7h.1M177.5 211.3h.1M177.5 211.3l.2 .6"/>
<path d="M177.6 211.3l.1 .6M177.6 211.3h.1M177.6 211.9h.1M177.6 213.7l.7-.3zM177.6 211.3l.2 .7M177.6 212.7h.1M177.6 211.9l-1.1 .6M177.6 211.3h.2M177.7 211.3h.1M177.7 210.6l.3 1.4M177.7 210.6l.4 1.4M177.7 211.3l.1 .7"/>
<path d="M177.7 211.9h.1M177.7 211.9l-1.1 .6M177.7 210.6l-.1 .1M177.7 212.7h.1M177.7 213.6v.1M177.7 211.3l.2 .7M177.7 211.9l-1.1 .7h.1M177.7 213.1h.1M177.8 211.3h.1M177.8 213.6l.4-.1zM177.8 212l-1.1 .6M177.8 211.3l.2 .7"/>
<path d="M177.8 212h.1M177.8 212.7h.1M177.9 212l-1.1 .6M177.9 212.7h.1M177.9 211.3h.1M177.9 212h.1M177.9 211.3l.2 .7M178 211.3h.1M178 212.7h.1M178 211.3l.2 .7M178 212l-1.1 .6M178 212h.1"/>
<path d="M178 212l-1.7 1M178 211.3l.3 .7M178.1 211.3h.1M178.1 212h.1M178.1 212.7h.1M178.1 211.3l.2 .7M178.1 212l-1.8 1M178.1 212l-1 .6M178.1 211.3l.2 .8M178.1 211.3v.1M178.2 211.3h.1M178.2 212.7h.1"/>
<path d="M178.2 213.4v.1M178.2 211.3l.2 .8M178.2 212h.1M178.2 211.3h-.3l.2 .7M178.2 212l-1.1 .6M178.2 211.4h.1M178.2 211.4l.2 .7M178.2 211.3v.1M178.3 212h.1M178.3 212l-1.1 .6M178.3 211.4h.1M178.3 212.7h.1"/>
<path d="M178.3 211.4l.2 .7M178.3 212l-1.1 .7M178.3 212.1h.1M178.3 212.1l-1 .6M178.4 211.4h.1M178.4 212.7h.1M178.4 210.7l.3 1.4M178.4 210.7l.4 1.4M178.4 211.4l.2 .7M178.4 210.7h-.1M178.4 211.4l.3 .7M178.4 212.1h.1"/>
<path d="M178.4 212.1l-1.1 .6M178.4 213h.1M178.5 211.4h.1M178.5 211.4l.2 .7M178.5 212.1h.1M178.5 212.7h.1M178.5 211.4h-.2l.2 .7M178.5 212.1l-1.1 .6M178.6 212.1h.1M178.6 211.4h.2M178.6 211.4l.2 .7M178.6 212.1l-1.1 .6"/>
<path d="M178.6 211.4h.1M178.6 212.7h.1M178.6 211.4l.3 .7M178.7 212.1l-1.1 .6M178.7 211.4h-.1M178.7 212.7h.1M178.7 211.4h.1M178.7 212.1h.1M178.7 212.1l-1.7 1M178.7 211.4l.3 .7M178.7 212.1l-1 .6M178.8 212.7h-.1"/>
<path d="M178.8 211.4h.1M178.8 212.1h.1M178.8 212.7h.1M178.8 211.4l.2 .7M178.8 212.1l-1.8 1M178.9 211.4h.1M178.9 212.1h.1M178.9 211.4l.2 .7M178.9 212.7h.1M178.9 212.1l-1.1 .6M178.9 211.4h.2M178.9 211.4l.3 .7"/>
<path d="M179 212.1l-1.1 .6M179 212.7h.1M179 212.1l-1.2 .6M179 211.4l.3 .7M179 211.4h.1M179 210.7l.5 1.4M179 210.7h.1M179 212.1h.1M179.1 212.6v.1M179.1 211.4h.1M179.1 211.4l.3 .7M179.1 212.1l-1.1 .6"/>
<path d="M179.1 212.9h.1M179.2 211.4h.1M179.2 212.1h.1M179.2 212.6h.1M179.2 211.4l.2 .7M179.2 212.1l-1.1 .6M179.3 211.4h.1M179.3 212.6h.1M179.3 212.1l-1.1 .6M179.3 211.4l.3 .7M179.3 212.1h.1M179.4 211.4h.1"/>
<path d="M179.4 212.1h.1M179.4 212.6h.1M179.4 211.4l.2 .7M179.4 212.1l-1.1 .6M179.4 211.4h.3M179.4 211.4l.3 .7M179.4 212.1l-1 .6M179.5 211.4h.1M179.5 211.4l.2 .7M179.5 212.1l-1.8 1M179.5 212.6h.1M179.5 211.4l.3 .7"/>
<path d="M179.5 212.1h.1M179.6 212.1h.1M179.6 212.6h.1M179.6 211.4l.3 .7M179.6 211.4l.2 .7M179.6 211.4h.1M179.6 212.1l-1.1 .6M179.6 212.5h.1M179.6 212.1l-1 .6M179.7 211.4h.1M179.7 212.1h-.1M179.7 212.5h.1"/>
<path d="M179.7 211.4l.3 .7M179.7 212.1l-1.1 .6M179.7 211.3h.1M179.7 211.3l.3 .8M179.7 212.8h.1M179.8 211.3h.1M179.8 212.1l-1.1 .6M179.8 211.3l.3 .8M179.8 211.3l.2 .8M179.8 211.3v.1M179.8 212.1h.1M179.8 211.3l.3 .7"/>
<path d="M179.8 212.5h.1M179.9 212.1h.1M179.9 212.5h.1M179.9 212.1l-1.1 .6M180 211.3h.1M180 211.3l.2 .7M180 212.1h.1M180 212.1l-1.1 .6M180 212.5h.1M180 211.3l.3 .7M180.1 212.1l-1.1 .6M180.1 211.3h.1"/>
<path d="M180.1 211.3l.3 .7M180.1 212.4v.1M180.1 212h.1M180.1 212l-1.7 1M180.1 212.4h.1M180.1 212l-.5-1.4 .6 1.4M180.1 212l-1 .7M180.2 212.4h.1M180.2 211.3l.3 .7M180.2 211.3h.1M180.2 212h.1M180.2 212l-1.8 1"/>
<path d="M180.2 212l-1 .6M180.3 211.3l.3 .7M180.3 212.4h.1M180.3 211.3h-.2l.2 .7M180.3 211.3h.1M180.3 211.3l.4 .6M180.3 211.3l.3 .6M180.3 212l-1.1 .6M180.4 212h.1M180.4 212.4h.1M180.4 212.5h.1M180.4 211.3h.1"/>
<path d="M180.4 211.3l.3 .6M180.4 212l-1 .6M180.5 211.2h.1M180.5 212h.1M180.5 212.3h.1M180.5 211.2l.3 .7M180.5 212l-1.1 .6M180.5 211.2l-.2 .1M180.5 212l-1.2 .6M180.6 212.3h.1M180.6 211.2h.1M180.6 212l-1.1 .6"/>
<path d="M180.6 211.9h.1M180.6 211.2l.3 .7M180.6 211.9l-1 .7M180.7 211.2h.1M180.7 211.9l-1.1 .6M180.7 212.3h.1M180.7 211.2l.3 .7M180.7 211.2l.2 .7M180.7 211.9h.1M180.7 211.2l.4 .7M180.8 211.2h.1M180.8 211.2l.3 .7"/>
<path d="M180.8 211.9l-1.2 .6M180.8 212.2h.1M180.8 211.9h.1M180.8 211.9l-1.7 1M180.8 212.2v.1M180.8 211.9l-.6-1.3 .7 1.3M180.8 211.2l.4 .6M180.8 211.9l-1.1 .6M180.9 211.2h.1M180.9 211.2l.3 .6M180.9 211.9h.1M180.9 211.9l-1.8 1"/>
<path d="M180.9 212.2h.1M180.9 211.9l-1.1 .6M180.9 211.1l.4 .7M180.9 211.1h.1M180.9 212.3h.1M180.9 211.1l.3 .7M181 211.9h.1M181 212.2h.1M181 211.1h.1M181 211.1l.4 .7M181 211.9l-1.1 .6M181.1 211.1h.1"/>
<path d="M181.1 212.1h.1M181.1 211.1l.3 .7M181.1 211.9l-1.1 .6M181.1 211.8h.1M181.2 211.8h.1M181.2 211.8l-1.1 .7M181.2 212.1h.1M181.2 211.1l.4 .6M181.2 211.1h.1M181.3 212.1h.1M181.3 211v.1M181.3 211.1l.3 .6"/>
<path d="M181.3 211l.3 .7-1 .6M181.3 212h.1M181.3 211l-.1 .1M181.3 211h.1M181.3 211.8h.1M181.3 211l.4 .7M181.3 211.8l-1.2 .6M181.4 211l.4 .7-.4-.7M181.4 211h.1M181.4 212h.1M181.4 211.8h.1M181.4 211.8l-1.2 .6"/>
<path d="M181.4 211.8l-1 .6M181.5 211.8l-1.8 1M181.5 211.9h.1M181.5 211l.3 .6M181.5 211h.1M181.5 211.7h.1M181.5 211l.4 .6M181.5 211.7l-.7-1.3 .7 1.4M181.5 211.7l-1.8 1.1M181.5 211.7l-1.2 .7M181.6 211.7h.1M181.6 211.7l-1.1 .6"/>
<path d="M181.6 210.9h.1M181.6 211.9h.1M181.6 210.9l.3 .7M181.6 210.9l.4 .7M181.7 211.8h.1M181.7 210.9l.3 .7M181.7 210.9h-.1M181.7 211.7h.1M181.7 210.9h.1M181.7 210.9l.4 .7M181.8 211.8h.1M181.8 210.9h.1"/>
<path d="M181.8 211.6v.1M181.8 210.9l.4 .6M181.8 211.6l-1.1 .7M181.9 210.8h.1M181.9 211.6h.1M181.9 210.8l.3 .7M181.9 211.6l-1.4 .7M181.9 210l.8 1.3M181.9 210.8l.4 .7M182 209.9l.7 1.3-.3-.6M182 210.8h.1M182 209.9l-.1 .1"/>
<path d="M182 210.8l.4 .6M182 211.6h.1M182 211.6l-1.1 .6M182 210.7h.1M182 210.7l.4 .7M182.1 210.7h.1M182.1 211.6h.1M182.1 211.6l-1.7 .9M182.1 210.7l.4 .7M182.1 210.7l.3 .7M182.1 211.5h.1M182.1 210.7l.4 .6"/>
<path d="M182.1 211.5l-.7-1.3 .7 1.4M182.1 211.5l-1.7 1M182.2 210.7h.1M182.2 210.7l.3 .6M182.2 211.5h.1M182.2 210.7l.4 .6M182.2 211.5l-1.4 .7M182.2 210.6l.4 .7zM182.2 211.5l-1.3 .7M182.3 211.5h.1M182.3 210.6l.4 .7M182.3 210.6l-.1 .1"/>
<path d="M182.4 211.4h.1M182.4 210.5l.4 .7M182.4 210.5h.1M182.4 210.6l.4 .6M182.5 210.5h.1M182.5 211.4h.1M182.5 209.7l.8 1.2zM182.5 210.5l.3 .7M182.5 211.3l-1.4 .8M182.5 210.5l.4 .6M182.6 210.5h.1M182.6 211.3h.1"/>
<path d="M182.6 210.5l.4 .6M182.6 210.4h.1M182.6 210.4l.4 .7M182.6 210.4v.1M182.7 210.4h.1M182.7 211.3h.1M182.7 210.4l.4 .6M182.7 210.4l.4 .7M182.8 211.2h.1M182.8 211.2l-27.1 15.7M182.8 210.4l.4 .6M182.8 210.4h-.1"/>
<path d="M182.8 210.3h.1M182.8 210.3l.4 .7M182.8 211.2l-1.6 .9M182.9 211.1l-.1 .1M182.9 211.1h.1M182.9 211.1l-1.4 .8M183 211.1h.1M183 211.1h-.1M183 211.1l-.4-.7 .4 .7M183.1 211h.1M183.1 211v.1M183.2 211h.1"/>
<path d="M183.2 210.9v.1M183.3 210.9h-.1M185.9 207.7l-.5 1a6.4 6.4 0 0 1-2.1 2.2M186.3 205.8a.78 .78 0 0 1 .8 .3 .78 .78 0 0 1 0 .9 .91 .91 0 0 1-.8-1.2zM186.3 205.7l-3.5 2a.88 .88 0 0 0 .8 1.4l3.5-2.1M187 201.2v2.3l-.4 2.2"/>
<circle cx="159" cy="76.3" r=".75"/>
<circle cx="162.4" cy="65.7" r=".75"/>
<circle cx="191.6" cy="65.8" r=".74"/>
<circle cx="195" cy="76.3" r=".75"/>
<circle cx="162.4" cy="86.9" r=".75"/>
<circle cx="191.6" cy="86.9" r=".75"/>
<circle cx="101.3" cy="171.2" r=".34"/>
<circle cx="101.3" cy="171.2" r=".23"/>
<circle cx="101.3" cy="169.4" r=".24"/>
<circle cx="101.3" cy="169.3" r=".36"/>
</g>
<text font-size="8.5" x="91.8" y="279.7">Valvula_respirador_1_ar_adult</text>
<g font-size="5.3">
<text x="38.5" y="9">4</text>
<text x="83.5" y="9">3</text>
<text x="133.6" y="9">2</text>
<text x="178.6" y="9">1</text>
<text x="16.2" y="30.8">F</text>
<text x="201.2" y="30.8">F</text>
<text x="16.1" y="75">E</text>
<text x="201.1" y="75">E</text>
<text x="15.5" y="125">D</text>
<text x="200.5" y="125">D</text>
<text x="15.4" y="175">C</text>
<text x="200.4" y="175">C</text>
<text x="16" y="225">B</text>
<text x="201" y="225">B</text>
<text x="15.5" y="269.3">A</text>
<text x="200.5" y="269.3">A</text>
<text x="38.5" y="291">4</text>
<text x="83.5" y="291">3</text>
<text x="133.6" y="291">2</text>
<text x="178.6" y="291">1</text>
</g>
<g font-size="4.7" fill="#808080">
<text x="110.8" y="20.9">22</text>
<text x="115.7" y="29.9">21</text>
<text x="121.6" y="40.7" transform="rotate(-90 121.6 40.7)">20</text>
<text x="91.1" y="51.2">10</text>
<text x="157.4" y="59.4" transform="rotate(45 157.4 59.4)">3</text>
<text x="186.9" y="57.3" transform="rotate(-60 186.9 57.3)">R40</text>
<text x="142.9" y="65.5" transform="rotate(-90 142.9 65.5)">13,75</text>
<text x="25.7" y="79.9" transform="rotate(-90 25.7 79.9)">80</text>
<text x="138.4" y="78" transform="rotate(-90 138.4 78)">8,29</text>
<text x="189" y="95" transform="rotate(60 189 95)">R30</text>
<text x="111.1" y="106.3">10</text>
<text x="181.4" y="103.7">20</text>
<text x="83.9" y="128.5">77</text>
<text x="40.1" y="135.1" transform="rotate(41 40.1 135.1)">R40</text>
<text x="124.9" y="140.2">20</text>
<text x="24.4" y="163.3" transform="rotate(-90 24.4 163.3)">22</text>
<text x="31.7" y="162.5" transform="rotate(-90 31.7 162.5)">21</text>
<text x="141.1" y="166.9" transform="rotate(-90 141.1 166.9)">19,50</text>
<text x="147.1" y="162.7" transform="rotate(-90 147.1 162.7)">25</text>
<text x="138.9" y="178.6">19,68</text>
<text x="112.2" y="185">29,66</text>
</g>
<text font-size="3.9" x="190.9" y="275.5">A4</text>
<g font-size="2">
<text x="20.6" y="234.6">SE NÃO ESPECIFICADO:</text>
<text x="20.6" y="237.1">DIMENSÕES EM MILÍMETROS</text>
<text x="20.6" y="239.6">ACABAM. SUPERFÍCIE:</text>
<text x="54.4" y="234.6">ACABAMENTO:</text>
<text x="101.3" y="234.5">REBARBAR E</text>
<text x="101.3" y="237">QUEBRAR</text>
<text x="101.3" y="239.5">ARESTAS</text>
<text x="132.6" y="236">NÃO MUDAR ESCALA DO DESENHO</text>
<text x="173.3" y="236.2">REVISÃO</text>
<text x="20.6" y="242.1">TOLERÂNCIAS:</text>
<text x="22.2" y="244.6">LINEAR:</text>
<text x="101.3" y="242">AGUDAS</text>
<text x="22.2" y="247.1">ANGULAR:</text>
<text x="34.3" y="252">NOME</text>
<text x="50" y="251.9">ASSINATURA</text>
<text x="67.2" y="251.9">DATA</text>
<text x="120.2" y="251.9">TÍTULO:</text>
<text x="20.2" y="256.1">DESEN.</text>
<text x="20.4" y="260.3">VERIF.</text>
<text x="20.4" y="264.4">APROV.</text>
<text x="20.5" y="268.8">MANUF.</text>
<text x="20.7" y="273.1">QUALID</text>
<text x="75.7" y="272.5">MATERIAL:</text>
<text x="120.1" y="272.5">DES. Nº</text>
<text x="75.6" y="285.5">PESO:</text>
<text x="120.1" y="285.6">ESCALA:1:2</text>
<text x="164.5" y="285.6">FOLHA 1 DE 1</text>
</g>
</svg>
